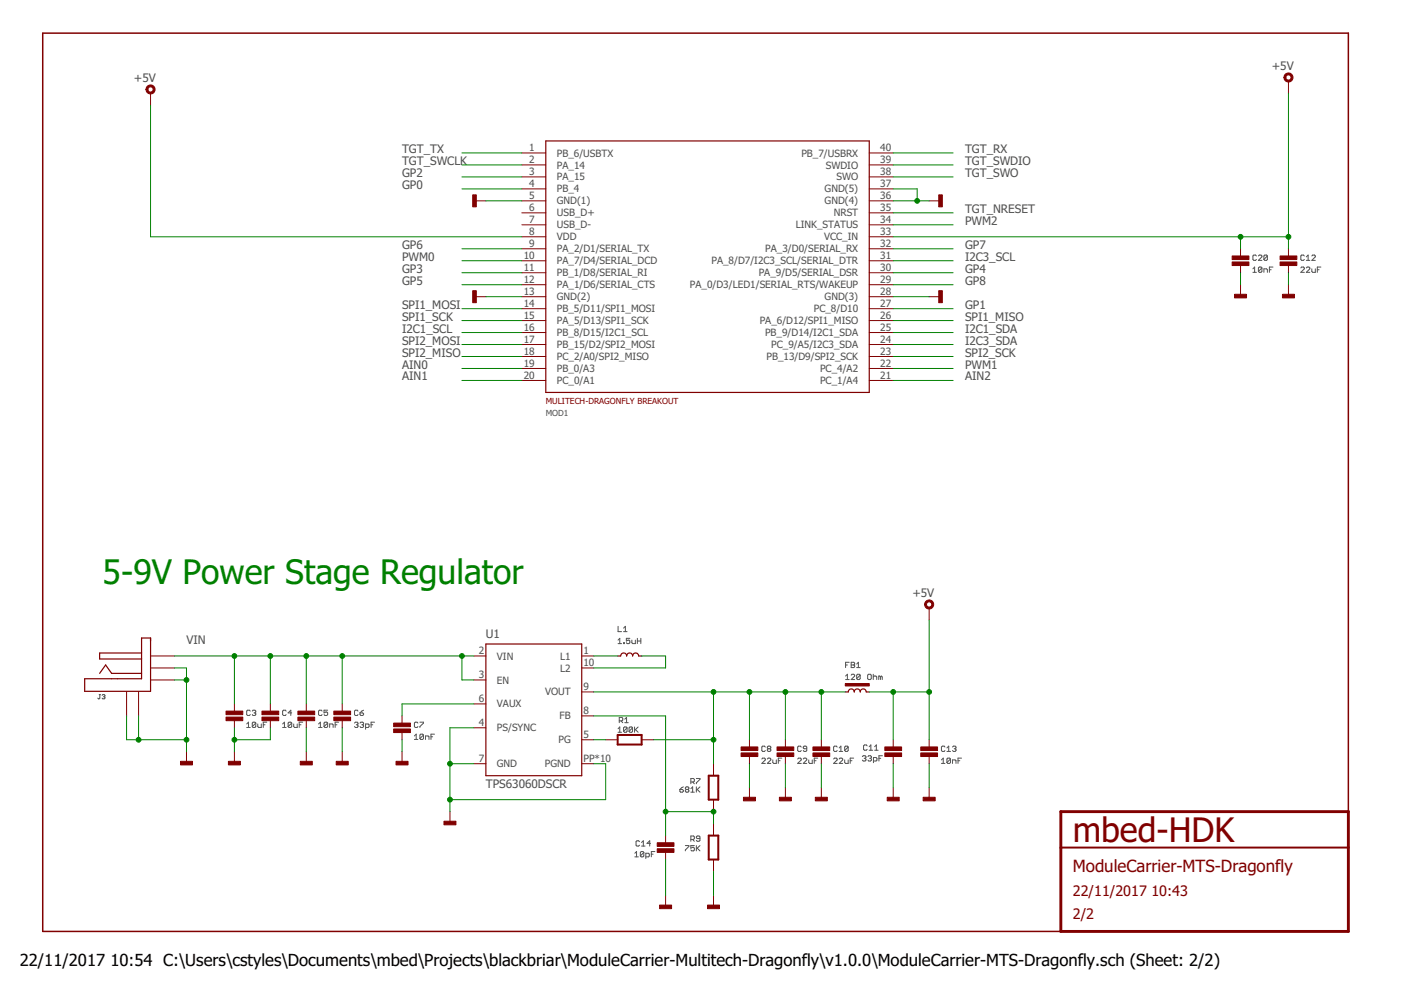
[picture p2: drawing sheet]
<svg xmlns="http://www.w3.org/2000/svg" width="297mm" height="210mm" viewBox="0 0 297 210" stroke-linecap="round" stroke-linejoin="round" font-family="sans-serif">
<g fill="none" stroke="#505050" stroke-width=".21">
<path d="M265.6 57.7h.8M265.6 57l.4-.4v1.1M266.4 54.3l-.2-.2h-.4l-.2 .2v.7l.2 .2h.4l.2-.2M266.8 54.3l.2-.2h.4l.1 .2v.2l-.7 .7h.7M267.5 56.8v.8l-.1 .1h-.4l-.2-.1M267.5 56.8l-.1-.2h-.4l-.2 .2v.8M267.5 56.8l-.7 .8M268 57.7v-.7h.5l.2 .2v.5M268.7 54.3l-.2-.2h-.3l-.2 .2v.7M268.7 54.3v.7l-.2 .2h-.3l-.2-.2M268.7 54.3l-.7 .7M269.1 57.2h.4"/>
<path d="M269.9 56.6h-.8v1.1M275.8 56.8l.2-.2h.4l.1 .2v.2l-.7 .7h.7M276.5 54.3l-.1-.2h-.4l-.2 .2v.7l.2 .2h.4l.1-.2M277 56.8l.2-.2h.3l.2 .2v.2l-.7 .7h.7M277 55.2h.7M277 54.5l.3-.4v1.1M278.1 57v.6l.2 .1h.6v-.7M278.1 54.3l.2-.2h.4l.2 .2v.2l-.8 .7h.8M279.3 57.2h.4M280.1 56.6h-.8v1.1M131 135.7l.4-.4v1.2M131 136.5h.8"/>
<path d="M131 132.8v1.1h.8M132.2 136.3h.2v.2h-.2zM132.2 133.9h.7M132.2 133.2l.4-.4v1.1M133.5 135.3h-.7v.6l.4-.2 .3 .2v.4l-.2 .2h-.3l-.2-.2M134 135.7v.6l.2 .2h.5v-.8M135.1 135.3v1.2M135.1 135.9h.8M135.9 135.3v1.2M21 147.3h.3M21.2 147.3v.7l-.2 .2-.3-.2M21.7 147.4l.4-.1 .1 .1-.1 .3"/>
<path d="M21.9 147.7h.2M22.1 147.7l.1 .2-.1 .3-.4-.2M52.3 153.5l.4-.4v1.1M52.3 154.2h.8M53.1 150.8l-.2-.2h-.4l-.2 .2v.7l.2 .2h.4l.2-.2M53.5 150.8l.2-.2h.3l.2 .2-.2 .4M53.8 151.2h.2M54 151.2l.2 .1-.2 .4h-.3l-.2-.2M54.2 153.3v.8l-.2 .1h-.3l-.2-.1M54.2 153.3l-.2-.2h-.3l-.2 .2v.8M54.2 153.3l-.7 .8M54.7 153.5v.6l.1 .1h.6v-.7"/>
<path d="M55.8 153.7h.4M56.6 153.1h-.8v1.1M59.9 154.2h.8M59.9 153.5l.4-.4v1.1M60.7 150.8l-.2-.2h-.4l-.2 .2v.7l.2 .2h.4l.2-.2M61.8 153.3v.8l-.1 .1h-.4l-.2-.1M61.8 153.3l-.1-.2h-.4l-.2 .2v.8M61.8 153.3l-.7 .8M61.8 151.2h-.7l.6-.6v1.1M62.3 153.5v.6l.2 .1h.5v-.7M63.4 153.7h.4M64.2 153.1h-.8v1.1"/>
<path d="M67.5 154.2h.8M67.5 153.5l.4-.4v1.1M68.3 150.8l-.2-.2h-.4l-.2 .2v.7l.2 .2h.4l.2-.2M69.5 153.3v.8l-.2 .1h-.4l-.2-.1M69.5 153.3l-.2-.2h-.4l-.2 .2v.8M69.5 150.6h-.8v.6l.4-.2 .4 .2v.3l-.2 .2h-.4l-.2-.2M69.5 153.3l-.8 .8M69.9 154.2v-.7h.5l.2 .2v.5M71.1 153.7h.3M71.8 153.1h-.7v1.1M75.2 153.3l.2-.2h.3l.2 .2-.2 .4M75.5 153.7h.2"/>
<path d="M75.7 153.7l.2 .2-.2 .3h-.3l-.2-.1M75.9 150.8l-.2-.2h-.3l-.2 .2v.7l.2 .2h.3l.2-.2M76.3 153.3l.2-.2h.4l.2 .2-.2 .4M76.3 151.2h.6l.2 .3-.2 .2h-.4l-.2-.2zM76.7 153.7h.2M76.9 153.7l.2 .2-.2 .3h-.4l-.2-.1M77.1 150.6l-.8 .6M77.5 154.2h.6l.2-.1v-.4l-.2-.2h-.6v1.1M78.7 153.7h.3M79.4 153.1h-.7v1.1M87.9 156l.3-.3v1.1M87.9 156.8h.7"/>
<path d="M88.6 153.3l-.2-.2h-.3l-.2 .2v.8l.2 .1h.3l.2-.1M89 153.1h.8v.2l-.8 .8v.1M89.8 155.9v.7l-.2 .2h-.4l-.2-.2M89.8 155.9l-.2-.2h-.4l-.2 .2v.7M89.8 155.9l-.8 .7M90.2 156.8v-.8h.6l.2 .2v.6M91.4 156.2h.3M92.1 155.7h-.7v1.1M131 154.5l.4-.4v1.2M131 155.3h.8M131.3 152.8h.5l.2-.1v-.4l-.2-.2h-.5v1.1M131.7 152.8l.3 .4"/>
<path d="M132.5 152.5l.3-.4v1.1M132.5 153.2h.7M132.9 154.3v.8l-.1 .2h-.4l-.2-.2M132.9 154.3l-.1-.2h-.4l-.2 .2v.8M132.9 154.3l-.7 .8M134.1 154.3v.8l-.2 .2h-.3l-.2-.2M134.1 154.3l-.2-.2h-.3l-.2 .2v.8M134.1 154.3l-.7 .8M134.5 154.1v1.2M134.7 154.7l.6 .6M135.3 154.1l-.8 .8M162.3 158.4l-.2-.2h-.4l-.2 .2v.7l.2 .2h.4l.2-.2"/>
<path d="M162.9 158.7l-.2-.1 .2-.4h.3l.2 .2-.2 .3M162.9 158.7l-.2 .2 .2 .4h.3l.2-.2-.2-.4M162.9 158.7h.3M169.9 158.4l-.2-.2h-.4l-.2 .2v.7l.2 .2h.4l.2-.2M171 158.7h-.5l-.2-.1 .2-.4h.4l.1 .2v.7l-.1 .2h-.4l-.2-.2M177.5 158.4l-.2-.2h-.4l-.2 .2v.7l.2 .2h.4l.2-.2M177.9 159.3h.8M177.9 158.6l.4-.4v1.1M179.3 143.3l.4-.3v1.1M179.3 144.1h.7M179.3 141h.4M179.8 158.4l-.2-.2h-.3l-.2 .2v.7"/>
<path d="M179.8 158.4v.7l-.2 .2h-.3l-.2-.2M179.8 158.4l-.7 .7M180 140.4h-.7v1.1M180.5 143.2l.1-.2h.4l.2 .2v.1l-.7 .8h.7M180.5 140.4h.5l.2 .2-.2 .4 .2 .4-.2 .1h-.5zM180.5 141h.5M181.6 141.5h.8M181.6 140.8l.4-.4v1.1M182.4 143.2v.7l-.2 .2h-.4l-.2-.2M182.4 143.2l-.2-.2h-.4l-.2 .2v.7M182.4 143.2l-.8 .7M183.9 158.1l-.2-.2h-.4l-.2 .2v.8l.2 .2h.4l.2-.2"/>
<path d="M184 143.2l.1-.2h.4l.2 .2v.7l-.2 .2h-.4l-.1-.2zM184.3 159.1h.7M184.3 158.3l.3-.4v1.2M185.1 143v1.1M185.1 143.5l.2-.2h.4l.2 .2v.6M185.4 159.1h.8M185.4 158.3l.4-.4v1.2M186.7 143.5l-.4-.2v.8M186.7 143.5v.6M186.7 143.5l.2-.2 .1 .2v.6M200.3 158.4l-.1-.2h-.4l-.2 .2v.7l.2 .2h.4l.1-.2M200.8 159.3h.7"/>
<path d="M200.8 158.6l.3-.4v1.1M202 158.4l.1-.2h.4l.2 .2-.2 .3M202.3 158.7h.2M202.5 158.7l.2 .2-.2 .4h-.4l-.1-.2M135.6 178.5l-.2-.2h-.4l-.1 .2v.7l.1 .2h.4l.2-.2M136 179.4h.8M136 178.6l.4-.3v1.1M137.9 178.8h-.7l.6-.5v1.1M144.1 167.4h.6l.2 .4-.2 .2h-.4l-.2-.2zM144.9 166.8l-.8 .6M145.3 179.3h.7l-.7 1.1M145.5 167.4l-.2 .2 .2 .4h.4l.1-.2-.1-.4"/>
<path d="M145.5 167.4h.4M145.5 167.4l-.2-.2 .2-.4h.4l.1 .2-.1 .4M146.5 168h.7M146.5 167.2l.4-.4v1.2M146.5 165.8h.5l.2-.2-.2-.5h-.5v1.1M146.5 178h.5l.2-.2-.2-.6h-.5v1.2M146.9 165.8l.3 .4M146.9 178l.3 .4M147.2 179.3h-.7v.5l.4-.2 .3 .2v.4l-.2 .2h-.3l-.2-.2M147.6 165.1h.8v.1l-.8 .8v.2M147.6 166.8v1.2M147.6 179.3v1.1"/>
<path d="M147.8 167.4l.6 .6M147.8 179.8l.6 .6M148.4 177.8h-.6l-.2-.2 .2-.4h.4l.2 .2v.8l-.2 .2h-.4l-.2-.2M148.4 166.8l-.8 .8M148.4 179.3l-.8 .7M161.5 160.9l.2-.2h.4l.2 .2v.2l-.8 .8h.8M162.7 160.9l.2-.2h.3l.2 .2v.2l-.7 .8h.7M163.9 161.1v.6l.1 .2h.6v-.8M165 161.3h.4M165.8 160.7h-.8v1.2M169.1 160.9l.2-.2h.4l.2 .2v.2l-.8 .8h.8M170.3 160.9l.2-.2h.4l.1 .2v.2l-.7 .8h.7"/>
<path d="M171.5 161.1v.6l.2 .2h.5v-.8M172.6 161.3h.4M173.4 160.7h-.8v1.2M176.7 160.9l.2-.2h.4l.2 .2v.2l-.8 .8h.8M177.9 160.9l.2-.2h.4l.2 .2v.2l-.8 .8h.8M179.1 161.1v.6l.2 .2h.5v-.8M180.3 161.3h.3M181 160.7h-.7v1.2M182.8 160.4l.2-.2h.4l.2 .2-.2 .4M183.2 160.8h.2M183.4 160.8l.2 .2-.2 .4h-.4l-.2-.2M184 160.4l.2-.2h.4l.2 .2-.2 .4"/>
<path d="M184.4 160.8h.2M184.6 160.8l.2 .2-.2 .4h-.4l-.2-.2M185.2 161.4h.5l.2-.2v-.4l-.2-.2h-.5v1.1M186.4 160.8h.3M187.1 160.2h-.7v1.2M199.6 161.9h.7M199.6 161.1l.4-.4v1.2M201.5 160.9v.8l-.2 .2h-.3l-.2-.2M201.5 160.9l-.2-.2h-.3l-.2 .2v.8M201.5 160.9l-.7 .8M202 161.9v-.8h.5l.2 .2v.6M203.1 161.3h.4"/>
<path d="M203.9 160.7h-.8v1.2M134.6 180.9l.4-.3v1.1M134.6 181.7h.7M136.5 180.7v.8l-.2 .2h-.3l-.2-.2M136.5 180.7l-.2-.1h-.3l-.2 .1v.8M136.5 180.7l-.7 .8M136.9 181.7h.6l.2-.2v-.4l-.2-.2h-.6v1.1M138.1 181.1h.4M138.9 180.6h-.8v1.1"/>
</g>
<path d="M285.9 172.1v-165.1h-276.8v190.5h215.8" fill="none" stroke="#800000" stroke-width=".32"/>
<path d="M224.9 172.1h61v25.4h-61z" fill="none" stroke="#800000" stroke-width=".61"/>
<path d="M131 155.8h5v2.1h-5zM150.3 164.5h2v5h-2zM150.3 177.2h2v5h-2zM224.9 179.7h61" fill="none" stroke="#800000" stroke-width=".42"/>
<g fill="none" stroke="#800000" stroke-width=".21">
<path d="M31.9 19.7v2.6M273.2 17.2v2.5M110.6 32.4h5.1M110.6 35h5.1M110.6 37.5h5.1M184.3 32.4h5.1M184.3 35h5.1M184.3 37.5h5.1M100.5 42.6h2.5M110.6 40h5.1M110.6 42.6h5.1M110.6 45.1h5.1"/>
<path d="M110.6 47.7h5.1M110.6 50.2h5.1M110.6 52.7h5.1M110.6 55.3h5.1M110.6 57.8h5.1M184.3 40h5.1M184.3 42.6h5.1M184.3 45.1h5.1M184.3 47.7h5.1M184.3 50.2h5.1M184.3 52.7h5.1M184.3 55.3h5.1"/>
<path d="M184.3 57.8h5.1M197 42.6h2.5M263 52.7v1.6M263 56.3v1.5M273.2 52.7v1.6M273.2 56.3v1.5M100.5 62.9h2.5M110.6 60.4h5.1M110.6 62.9h5.1M110.6 65.4h5.1M110.6 68h5.1M110.6 70.5h5.1"/>
<path d="M110.6 73h5.1M110.6 75.6h5.1M110.6 78.1h5.1M184.3 60.4h5.1M184.3 62.9h5.1M184.3 65.4h5.1M184.3 68h5.1M184.3 70.5h5.1M184.3 73h5.1M184.3 75.6h5.1M184.3 78.1h5.1M197 62.9h2.5"/>
<path d="M263 60.4v2.5M273.2 60.4v2.5M110.6 80.7h5.1M184.3 80.7h5.1M31.9 139.1h5.1M100.5 139.1h2.5M123.3 139.1h2.6M197 128.9v2.6M26.8 146.7v5.1M29.4 146.7v5.1M31.9 144.2h5.1M31.9 141.6h5.1"/>
<path d="M39.5 159.4v2.5M49.7 149.2v1.6M49.7 152.8v1.5M49.7 159.4v2.5M57.3 149.2v1.6M57.3 152.8v1.5M64.9 149.2v1.6M64.9 152.8v1.5M64.9 159.4v2.5M72.6 149.2v1.6M72.6 152.8v1.5M72.6 159.4v2.5"/>
<path d="M85.2 151.8v1.5M85.2 155.3v1.5M85.2 159.4v2.5M100.5 144.2h2.5M100.5 154.3h2.5M100.5 149.2h2.5M123.3 141.6h2.6M123.3 151.8h2.6M123.3 156.8h2.6M123.3 146.7h2.6M128.4 156.8h2.6M136 156.8h2.6"/>
<path d="M158.9 156.8v1.6M166.5 156.8v1.6M174.1 156.8v1.6M189.4 156.8v1.6M197 156.8v1.6M95.4 172.1v2.5M100.5 161.9h2.5M123.3 161.9h2.6M141.1 177.2v1.5M151.3 161.9v2.6M151.3 169.5v2.6M151.3 174.6v2.6"/>
<path d="M158.9 160.4v1.5M158.9 167v2.5M166.5 160.4v1.5M166.5 167v2.5M174.1 160.4v1.5M174.1 167v2.5M189.4 160.4v1.5M189.4 167v2.5M197 160.4v1.5M197 167v2.5M141.1 180.7v1.5M141.1 189.9v2.5"/>
<path d="M151.3 182.2v2.6M151.3 189.9v2.5"/>
</g>
<g fill="#800000" stroke="#800000" stroke-width=".21">
<path d="M271.4 54.3h3.6v.7h-3.6z"/>
<path d="M271.4 55.5h3.6v.8h-3.6z"/>
<path d="M261.2 54.3h3.6v.7h-3.6z"/>
<path d="M261.2 55.5h3.6v.8h-3.6z"/>
<path d="M261.7 62.4h2.6v.8h-2.6z"/>
<path d="M271.9 62.4h2.5v.8h-2.5z"/>
<path d="M38.3 161.4h2.5v.8h-2.5z"/>
<path d="M47.9 150.8h3.6v.7h-3.6z"/>
<path d="M47.9 152h3.6v.8h-3.6z"/>
<path d="M55.5 150.8h3.6v.7h-3.6z"/>
<path d="M55.5 152h3.6v.8h-3.6z"/>
<path d="M48.4 161.4h2.6v.8h-2.6z"/>
<path d="M63.2 150.8h3.5v.7h-3.5z"/>
<path d="M63.2 152h3.5v.8h-3.5z"/>
<path d="M70.8 150.8h3.5v.7h-3.5z"/>
<path d="M70.8 152h3.5v.8h-3.5z"/>
<path d="M63.7 161.4h2.5v.8h-2.5z"/>
<path d="M71.3 161.4h2.5v.8h-2.5z"/>
<path d="M83.5 153.3h3.5v.8h-3.5z"/>
<path d="M83.5 154.6h3.5v.7h-3.5z"/>
<path d="M84 161.4h2.5v.8h-2.5z"/>
<path d="M94.1 174.1h2.6v.8h-2.6z"/>
<path d="M157.1 158.4h3.6v.7h-3.6z"/>
<path d="M157.1 159.6h3.6v.8h-3.6z"/>
<path d="M164.7 158.4h3.6v.7h-3.6z"/>
<path d="M164.7 159.6h3.6v.8h-3.6z"/>
<path d="M157.6 169h2.6v.8h-2.6z"/>
<path d="M172.4 158.4h3.5v.7h-3.5z"/>
<path d="M172.4 159.6h3.5v.8h-3.5z"/>
<path d="M172.9 169h2.5v.8h-2.5z"/>
<path d="M165.2 169h2.6v.8h-2.6z"/>
<path d="M179.2 144.9h5.1v.5h-5.1z"/>
<path d="M195.2 158.4h3.6v.7h-3.6z"/>
<path d="M195.2 159.6h3.6v.8h-3.6z"/>
<path d="M195.7 169h2.6v.8h-2.6z"/>
<path d="M139.3 178.7h3.6v.8h-3.6z"/>
<path d="M139.3 180h3.6v.7h-3.6z"/>
<path d="M139.8 191.9h2.6v.8h-2.6z"/>
<path d="M150 191.9h2.5v.8h-2.5z"/>
<path d="M187.6 158.4h3.6v.7h-3.6z"/>
<path d="M187.6 159.6h3.6v.8h-3.6z"/>
<path d="M188.1 169h2.5v.8h-2.5z"/>
<path d="M199 41.3h.8v2.6h-.8z"/>
<path d="M199 61.6h.8v2.6h-.8z"/>
<path d="M100.2 61.6h.8v2.6h-.8z"/>
<path d="M100.2 41.3h.8v2.6h-.8z"/>
</g>
<path d="M115.7 29.9h68.6v53.3h-68.6zM30 138.5h-8.9v1.2h8.9M103 136.5h20.3v28h-20.3zM131 139.1h.6a.63 .63 0 0 1 .6-.6 .63 .63 0 0 1 .7 .6 .63 .63 0 0 1 .6-.6 .63 .63 0 0 1 .6 .6 .63 .63 0 0 1 .7-.6 .63 .63 0 0 1 .6 .6h.6M17.9 143.9h12.1v-8.6h1.9v11.3h-14zM21.1 142.8l1.3-1.8 1.3 1.8h6.3M179.2 146.7h.7a.63 .63 0 0 1 .6-.6 .63 .63 0 0 1 .6 .6 .63 .63 0 0 1 .7-.6 .63 .63 0 0 1 .6 .6 .63 .63 0 0 1 .6-.6 .63 .63 0 0 1 .7 .6h.6" fill="none" stroke="#800000" stroke-width=".25"/>
<g fill="#800000" stroke="#800000" stroke-width=".21">
<path d="M196.2 127.6a.97 .97 0 0 1 1.6 0 .97 .97 0 0 1-.5 1.5 .97 .97 0 0 1-1.3-.9h.4a.56 .56 0 0 1 .8-.6 .56 .56 0 0 1 .2 .9 .56 .56 0 0 1-.9-.2l-.1-.1h-.4z" fill-rule="evenodd"/>
<path d="M272.4 15.8a.96 .96 0 0 1 1.6 0 .96 .96 0 0 1-.5 1.5 .96 .96 0 0 1-1.3-.9h.4a.56 .56 0 0 1 .8-.4 .56 .56 0 0 1 .1 .9 .56 .56 0 0 1-.9-.3v-.2h-.4z" fill-rule="evenodd"/>
<path d="M31.2 18.4a.97 .97 0 0 1 1.5 0 .97 .97 0 0 1-.5 1.5 .97 .97 0 0 1-1.3-.9h.4a.56 .56 0 0 1 .8-.6 .56 .56 0 0 1 .2 .9 .56 .56 0 0 1-.9-.1l-.1-.2h-.4z" fill-rule="evenodd"/>
</g>
<g fill="none" stroke="#008000" stroke-width=".21">
<path d="M273.2 19.7v33M31.9 22.3v27.9h78.7M97.9 35h12.7M97.9 37.5h12.7M97.9 32.4h12.7M189.4 35h12.7M189.4 37.5h12.7M189.4 32.4h12.7M97.9 40h12.7M97.9 55.3h12.7M97.9 52.7h12.7M97.9 57.8h12.7"/>
<path d="M103 42.6h7.6M189.4 50.2h83.8M189.4 40h5.1v2.6M189.4 42.6h7.6M189.4 45.1h12.7M189.4 55.3h12.7M189.4 47.7h12.7M189.4 52.7h12.7M189.4 57.8h12.7M263 50.2v2.5M263 57.8v2.6M273.2 57.8v2.6"/>
<path d="M97.9 65.4h12.7M97.9 68h12.7M97.9 70.5h12.7M97.9 78.1h12.7M97.9 60.4h12.7M97.9 73h12.7M97.9 75.6h12.7M103 62.9h7.6M189.4 62.9h7.6M189.4 65.4h12.7M189.4 68h12.7M189.4 70.5h12.7"/>
<path d="M189.4 78.1h12.7M189.4 60.4h12.7M189.4 73h12.7M189.4 75.6h12.7M97.9 80.7h12.7M189.4 80.7h12.7M37 139.1h63.5M49.7 139.1v10.1M57.3 139.1v10.1M64.9 139.1v10.1M72.6 139.1v10.1M97.9 139.1v5.1h2.6"/>
<path d="M125.9 139.1h5.1M136 139.1h5.1v2.5h-15.2M197 131.5v25.3M26.8 151.8v5h12.7M29.4 151.8v5M37 141.6h2.5v17.8M37 144.2h2.5M49.7 154.3v5.1M57.3 154.3v2.5h-7.6M64.9 154.3v5.1M72.6 154.3v5.1M85.2 156.8v2.6"/>
<path d="M100.5 149.2h-15.3v2.6M100.5 154.3h-5.1v17.8M125.9 146.7h53.3M125.9 156.8h2.5M125.9 151.8h15.2v25.4M138.6 156.8h12.7M151.3 146.7v15.2M158.9 146.7v10.1M166.5 146.7v10.1M174.1 146.7v10.1M184.3 146.7h12.7M189.4 146.7v10.1"/>
<path d="M95.4 161.9h5.1M125.9 161.9h2.5v7.6h-33M141.1 172.1h10.2v2.5M158.9 161.9v5.1M166.5 161.9v5.1M174.1 161.9v5.1M189.4 161.9v5.1M197 161.9v5.1M141.1 182.2v7.7M151.3 184.8v5.1"/>
</g>
<g fill="#008000" stroke="#008000" stroke-width=".21">
<circle cx="189.4" cy="146.7" r=".51"/>
<circle cx="197" cy="146.7" r=".51"/>
<circle cx="263" cy="50.2" r=".51"/>
<circle cx="273.2" cy="50.2" r=".51"/>
<circle cx="29.4" cy="156.8" r=".51"/>
<circle cx="39.5" cy="144.2" r=".51"/>
<circle cx="39.5" cy="156.8" r=".51"/>
<circle cx="49.7" cy="156.8" r=".51"/>
<circle cx="95.4" cy="161.9" r=".51"/>
<circle cx="95.4" cy="169.5" r=".51"/>
<circle cx="194.5" cy="42.6" r=".51"/>
<circle cx="49.7" cy="139.1" r=".51"/>
<circle cx="57.3" cy="139.1" r=".51"/>
<circle cx="64.9" cy="139.1" r=".51"/>
<circle cx="72.6" cy="139.1" r=".51"/>
<circle cx="97.9" cy="139.1" r=".51"/>
<circle cx="158.9" cy="146.7" r=".51"/>
<circle cx="166.5" cy="146.7" r=".51"/>
<circle cx="174.1" cy="146.7" r=".51"/>
<circle cx="151.3" cy="146.7" r=".51"/>
<circle cx="151.3" cy="156.8" r=".51"/>
<circle cx="151.3" cy="172.1" r=".51"/>
<circle cx="141.1" cy="172.1" r=".51"/>
</g>
<text font-size="7.2" fill="#008000" x="21.8" y="123.8">5-9V Power Stage Regulator</text>
<text font-size="7.2" fill="#800000" x="227.5" y="178.4">mbed-HDK</text>
<text font-size="3.6" fill="#800000" x="227.5" y="184.8">ModuleCarrier-MTS-Dragonfly</text>
<g font-size="3.5">
<text x="4.2" y="204.7">22/11/2017</text>
<text x="23.4" y="204.7">10:54 C:\Users\cstyles\Documents\mbed\Projects\blackbriar\ModuleCarrier-Multitech-Dragonfly\v1.0.0\ModuleCarrier-MTS-Dragonfly.sch (Sheet: 2/2)</text>
</g>
<g font-size="3.1" fill="#800000">
<text x="227.5" y="189.9">22/11/2017</text>
<text x="244.1" y="189.9">10:43</text>
<text x="227.5" y="194.9">2/2</text>
</g>
<g font-size="2.5" fill="#505050">
<text x="28.4" y="17.4">+5V</text>
<text x="269.6" y="14.9">+5V</text>
<text x="85.2" y="35">TGT_SWCLK</text>
<text x="85.2" y="32.4">TGT_TX</text>
<text x="204.6" y="35">TGT_SWDIO</text>
<text x="204.6" y="32.4">TGT_RX</text>
<text x="85.2" y="37.5">GP2</text>
<text x="85.2" y="40">GP0</text>
<text x="204.6" y="37.5">TGT_SWO</text>
<text x="204.6" y="45.1">TGT_NRESET</text>
<text x="204.6" y="47.7">PWM2</text>
<text x="85.2" y="52.7">GP6</text>
<text x="204.6" y="52.7">GP7</text>
<text x="85.2" y="55.3">PWM0</text>
<text x="85.2" y="57.8">GP3</text>
<text x="204.6" y="57.8">GP4</text>
<text x="204.6" y="55.3">I2C3_SCL</text>
<text x="85.2" y="65.4">SPI1_MOSI</text>
<text x="85.2" y="60.4">GP5</text>
<text x="204.6" y="65.4">GP1</text>
<text x="204.6" y="60.4">GP8</text>
<text x="85.2" y="68">SPI1_SCK</text>
<text x="85.2" y="70.5">I2C1_SCL</text>
<text x="204.6" y="68">SPI1_MISO</text>
<text x="204.6" y="70.5">I2C1_SDA</text>
<text x="85.2" y="73.1">SPI2_MOSI</text>
<text x="85.2" y="75.6">SPI2_MISO</text>
<text x="204.6" y="75.6">SPI2_SCK</text>
<text x="204.6" y="73.1">I2C3_SDA</text>
<text x="85.2" y="78.1">AIN0</text>
<text x="85.2" y="80.7">AIN1</text>
<text x="204.6" y="80.7">AIN2</text>
<text x="204.6" y="78.1">PWM1</text>
<text x="193.4" y="126.6">+5V</text>
<text x="39.5" y="136.5">VIN</text>
<text x="103" y="135.3">U1</text>
<text x="103" y="167">TPS63060DSCR</text>
</g>
<g font-size="2.1" fill="#505050">
<text x="112.2" y="32.1">1</text>
<text x="112.2" y="34.6">2</text>
<text x="118.1" y="33.2">PB_6/USBTX</text>
<text x="118.1" y="35.7">PA_14</text>
<text x="169.9" y="33.2">PB_7/USBRX</text>
<text x="175.1" y="35.7">SWDIO</text>
<text x="186.6" y="34.6">39</text>
<text x="186.6" y="32.1">40</text>
<text x="112.2" y="37.1">3</text>
<text x="112.2" y="39.7">4</text>
<text x="118.1" y="38.3">PA_15</text>
<text x="118.1" y="40.8">PB_4</text>
<text x="174.8" y="40.8">GND(5)</text>
<text x="177.3" y="38.3">SWO</text>
<text x="186.6" y="39.7">37</text>
<text x="186.6" y="37.1">38</text>
<text x="112.2" y="42.2">5</text>
<text x="112.2" y="44.8">6</text>
<text x="112.2" y="47.3">7</text>
<text x="118.1" y="43.3">GND(1)</text>
<text x="118.1" y="45.9">USB_D+</text>
<text x="174.8" y="43.3">GND(4)</text>
<text x="176.8" y="45.9">NRST</text>
<text x="186.6" y="47.3">34</text>
<text x="186.6" y="44.8">35</text>
<text x="186.6" y="42.2">36</text>
<text x="112.2" y="49.8">8</text>
<text x="112.2" y="52.4">9</text>
<text x="118.1" y="48.4">USB_D-</text>
<text x="118.1" y="51">VDD</text>
<text x="118.1" y="53.5">PA_2/D1/SERIAL_TX</text>
<text x="162.3" y="53.5">PA_3/D0/SERIAL_RX</text>
<text x="168.7" y="48.4">LINK_STATUS</text>
<text x="174.7" y="51">VCC_IN</text>
<text x="186.6" y="52.4">32</text>
<text x="186.6" y="49.8">33</text>
<text x="111.1" y="54.9">10</text>
<text x="111.1" y="57.5">11</text>
<text x="118.1" y="56">PA_7/D4/SERIAL_DCD</text>
<text x="118.1" y="58.6">PB_1/D8/SERIAL_RI</text>
<text x="150.8" y="56">PA_8/D7/I2C3_SCL/SERIAL_DTR</text>
<text x="160.9" y="58.6">PA_9/D5/SERIAL_DSR</text>
<text x="186.6" y="57.5">30</text>
<text x="186.6" y="54.9">31</text>
<text x="111.1" y="60">12</text>
<text x="111.1" y="62.5">13</text>
<text x="111.1" y="65.1">14</text>
<text x="118.1" y="61.1">PA_1/D6/SERIAL_CTS</text>
<text x="118.1" y="63.7">GND(2)</text>
<text x="146.3" y="61.1">PA_0/D3/LED1/SERIAL_RTS/WAKEUP</text>
<text x="174.8" y="63.7">GND(3)</text>
<text x="186.6" y="65.1">27</text>
<text x="186.6" y="62.5">28</text>
<text x="186.6" y="60">29</text>
<text x="111.1" y="67.6">15</text>
<text x="111.1" y="70.2">16</text>
<text x="118.1" y="66.2">PB_5/D11/SPI1_MOSI</text>
<text x="118.1" y="68.7">PA_5/D13/SPI1_SCK</text>
<text x="118.1" y="71.3">PB_8/D15/I2C1_SCL</text>
<text x="161.1" y="68.7">PA_6/D12/SPI1_MISO</text>
<text x="162.2" y="71.3">PB_9/D14/I2C1_SDA</text>
<text x="172.5" y="66.2">PC_8/D10</text>
<text x="186.6" y="70.2">25</text>
<text x="186.6" y="67.6">26</text>
<text x="111.1" y="72.7">17</text>
<text x="111.1" y="75.2">18</text>
<text x="111.1" y="77.8">19</text>
<text x="118.1" y="73.8">PB_15/D2/SPI2_MOSI</text>
<text x="118.1" y="76.4">PC_2/A0/SPI2_MISO</text>
<text x="162.5" y="76.4">PB_13/D9/SPI2_SCK</text>
<text x="163.5" y="73.8">PC_9/A5/I2C3_SDA</text>
<text x="186.6" y="77.8">22</text>
<text x="186.6" y="75.2">23</text>
<text x="186.6" y="72.7">24</text>
<text x="111.1" y="80.3">20</text>
<text x="118.1" y="78.9">PB_0/A3</text>
<text x="118.1" y="81.4">PC_0/A1</text>
<text x="173.9" y="81.4">PC_1/A4</text>
<text x="173.9" y="78.9">PC_4/A2</text>
<text x="186.6" y="80.3">21</text>
<text x="101.5" y="143.8">3</text>
<text x="101.5" y="138.7">2</text>
<text x="105.4" y="139.8">VIN</text>
<text x="118.8" y="139.8">L1</text>
<text x="118.8" y="142.4">L2</text>
<text x="123.7" y="138.7">1</text>
<text x="123.7" y="141.3">10</text>
<text x="101.5" y="148.9">6</text>
<text x="105.4" y="144.9">EN</text>
<text x="105.4" y="150">VAUX</text>
<text x="115.6" y="147.5">VOUT</text>
<text x="123.7" y="146.3">9</text>
<text x="101.5" y="154">4</text>
<text x="105.4" y="155.1">PS/SYNC</text>
<text x="118.6" y="152.5">FB</text>
<text x="123.7" y="151.4">8</text>
<text x="101.5" y="161.6">7</text>
<text x="118.4" y="157.6">PG</text>
<text x="123.7" y="156.5">5</text>
<text x="123.7" y="161.6">PP*10</text>
<text x="105.4" y="162.7">GND</text>
<text x="115.5" y="162.7">PGND</text>
</g>
<text font-size="1.8" fill="#505050" x="115.7" y="88.3">MOD1</text>
<text font-size="1.8" fill="#800000" x="115.7" y="85.8">MULITECH-DRAGONFLY BREAKOUT</text>
</svg>
